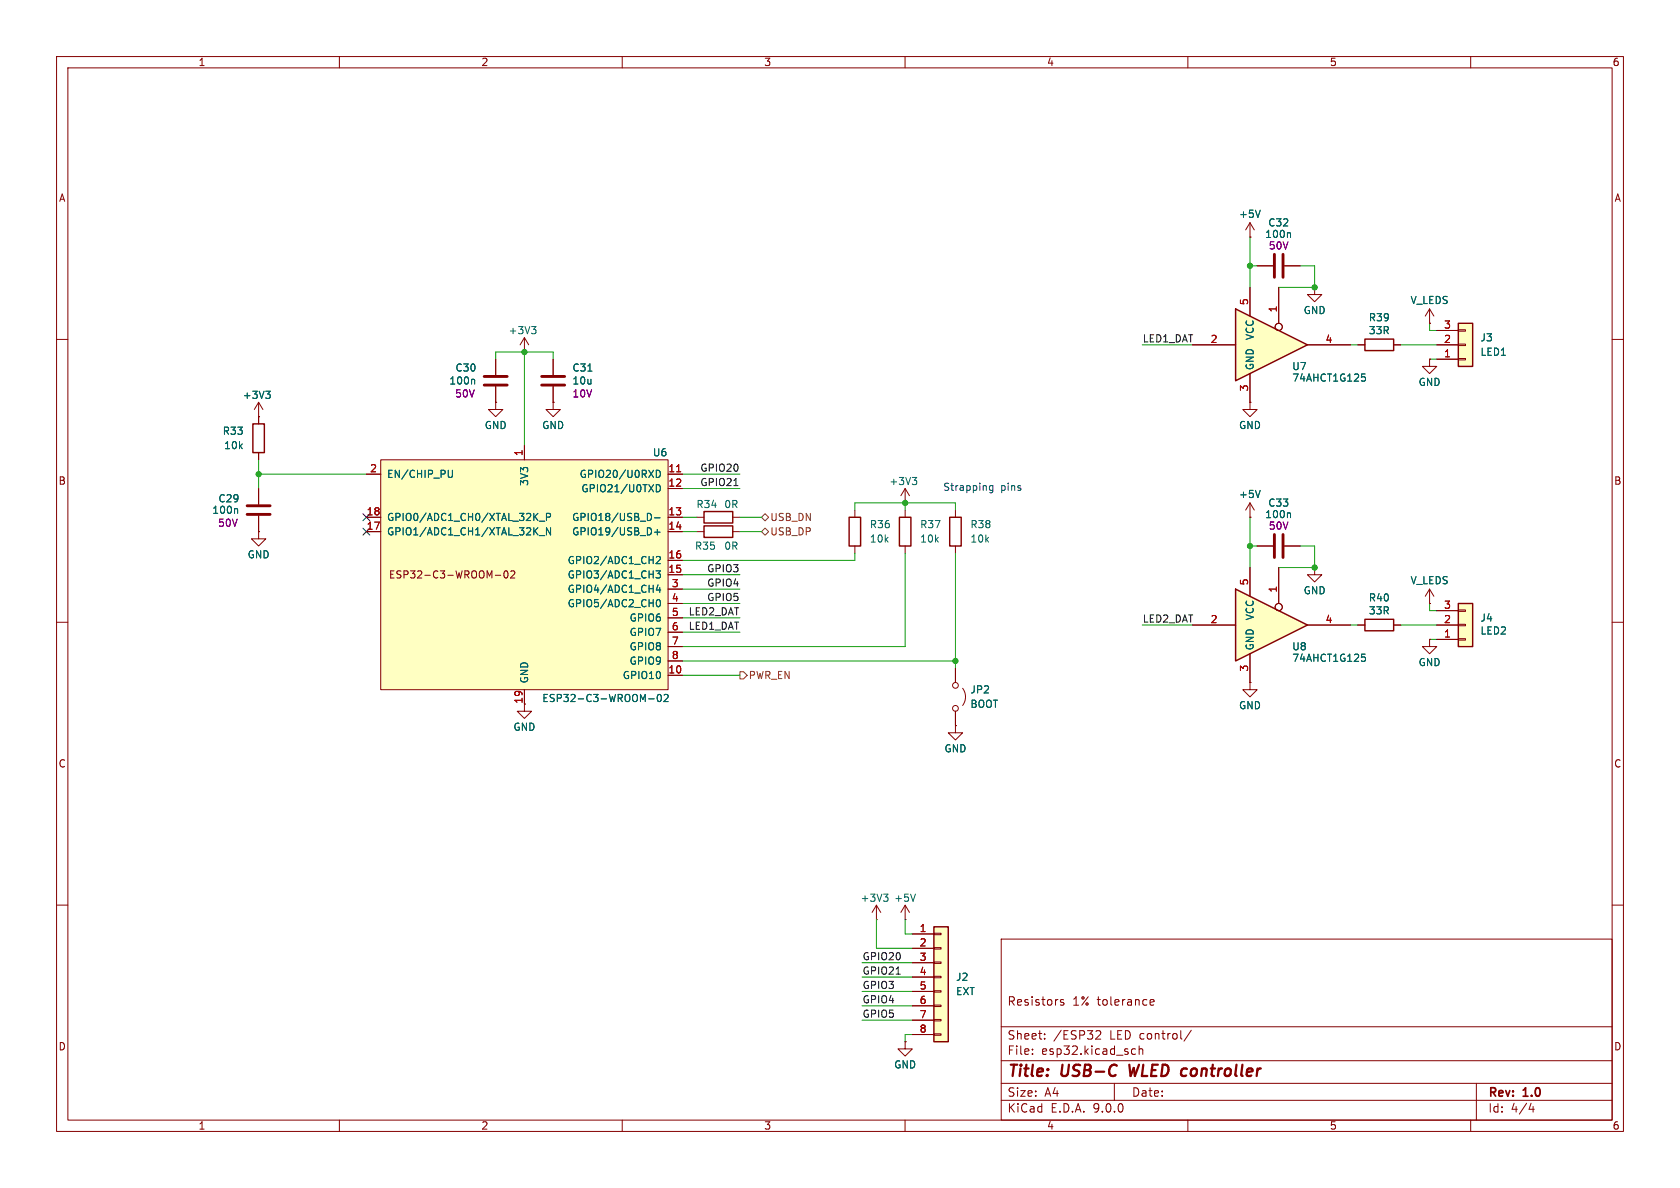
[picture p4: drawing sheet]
<svg xmlns="http://www.w3.org/2000/svg" width="297mm" height="210mm" viewBox="0 0 297 210" stroke-linecap="round" stroke-linejoin="round" font-family="sans-serif">
<g fill="none" stroke="#840000" stroke-width=".18">
<path d="M10 10h277v190h-277zM12 12h273v186h-273zM60 10v2M110 10v2M160 10v2M210 10v2M260 10v2M92.7 59.7l-.8 1.3M92.7 59.7l.8 1.3M92.7 59.7v2.5M10 60h2M45.7 73.7h.1"/>
<path d="M45.7 71.1v3.8M45.7 71.1l-.7 1.3M45.7 71.1l.8 1.3M92.7 62.2h.1M97.8 63.5v2.8M97.8 68.3v2.8M240 61h1.3M246.4 61h1.2M285 60h2M45.7 94v1.3h1.3l-1.3 1.2-1.3-1.2h1.3M45.7 94h.1M45.7 80v1.3"/>
<path d="M45.7 86.4v2.8M45.7 91.2v2.8M123.2 91.4h1.3M129.5 91.4h1.3M151.1 90.2v1.2M151.1 96.5v1.3M160 88.9h.1M160 86.4v2.5M160 86.4l-.7 1.2M160 86.4l.8 1.2M168.9 90.2v1.2M168.9 96.5v1.3"/>
<path d="M222.2 96.5h2.8M227.1 96.5h2.8M10 110h2M168.9 118.1v2.6M240 110.5h1.3M246.4 110.5h1.2M252.7 106.7h.1M252.7 104.1l-.7 1.3M252.7 104.1l.8 1.3M252.7 104.1v2.6M285 110h2M168.9 125.7v2.6"/>
<path d="M170.2 121.7a2.54 2.54 0 0 1 0 3M221 120.7v1.2h1.2l-1.2 1.3-1.3-1.3h1.3M221 120.7h.1M10 160h2M160 162.6h.1M160 160l-.7 1.3M160 160l.8 1.3M160 160v2.6M177 166h108v32h-108zM188 176.8l-.3-.1-.2 .2v.2l.5 .2v.3h-.5M203.3 177.2l.7-.1v-.3l-.5-.1-.2 .2 .1 .7h.6M285 160h2"/>
<path d="M60 198v2M110 198v2M160 198v2M177 194.5h108M177 191.5h108M177 187.5h108M177 181.5h108M182.5 186.3v.1M182.5 185.5v.1M184.7 183.6v.1M184.7 182.8v.1M193.8 182.3l.5-.1 .2 .1 .1 .3-.9 1.1h.9"/>
<path d="M197 191.5v3M200.2 186.3h.5M200.2 185.5h.5M201.4 185.5l.2-.1 .4 .1v.9M201.4 184.9v1.5M210 198v2M210.6 182.1l-1.3 2M260 198v2M261 191.5v6.5M270.7 195l-.4 1.1h.9M271 195.6v1"/>
<circle cx="168.9" cy="121.2" r=".51"/>
<circle cx="168.9" cy="125.2" r=".51"/>
</g>
<path d="M199.6 188.2l.3 2 .5-1.4" fill="none" stroke="#840000" stroke-width=".4"/>
<path d="M241.3 59.9h5.1v2.1h-5.1zM44.7 74.9h2v5.1h-2zM124.5 90.4h5v2.1h-5zM150.1 91.4h2v5.1h-2zM167.9 91.4h2v5.1h-2zM241.3 109.5h5.1v2h-5.1z" fill="none" stroke="#840000" stroke-width=".25"/>
<path d="M94 57.7h.8l-.5 .5M94.5 58.2l.3 .3v.3l-.3 .2M47 69.2h.8l-.5 .4M47.5 69.6l.3 .3v.3l-.3 .2M103.9 65.6h.8M41.8 89.9l.2 .2v.6M161.3 84.4h.8l-.5 .5M161.8 84.9l.3 .2v.3l-.3 .3M228 90.7l.1 .1v.7M161.8 158.1l-.4 1.2" fill="none" stroke="#006464" stroke-width=".18"/>
<path d="M95.8 66.5h4M95.8 68.1h4M43.7 89.4h4.1M43.7 90.9h4.1M225.3 94.5v4.1M226.8 94.5v4.1" fill="none" stroke="#840000" stroke-width=".51"/>
<path d="M218.4 104.1l12.7 6.4-12.7 6.3z" fill="#ffffc2"/>
<path d="M218.4 104.1l12.7 6.4-12.7 6.3z" fill="none" stroke="#840000" stroke-width=".25"/>
<g fill="none" stroke="#840000" stroke-width=".18">
<path d="M221 39.4v2.5M221 39.4l-.8 1.2M221 39.4l.7 1.2M221 41.9h.1M221 91.4h.1M221 88.9v2.5M221 88.9l-.8 1.3M221 88.9l.7 1.3M210.8 110.5h7.6M221 100.3v5.1M221 115.6v5.1M226.1 100.3v6.4"/>
<path d="M231.1 110.5h7.7M232.4 100.3v1.3h1.3l-1.3 1.3-1.3-1.3h1.3M232.4 100.3h.1M252.7 113v1.3h1.3l-1.3 1.3-1.2-1.3h1.2M252.7 113h.1"/>
<circle cx="226.1" cy="107.3" r=".63"/>
</g>
<path d="M222.8 37.2l-.4 1.2M222.8 86.7l-.4 1.3M240.7 115.6h.6M240.9 116.1h.3l.2 .3-.1 .5h-.4" fill="none" stroke="#006464" stroke-width=".18"/>
<path d="M257.8 106.7h2.5v7.6h-2.5z" fill="#ffffc2"/>
<path d="M257.8 106.7h2.5v7.6h-2.5z" fill="none" stroke="#840000" stroke-width=".25"/>
<g fill="none" stroke="#840000" stroke-width=".18">
<path d="M222.2 47h2.8M227.1 47h2.8M87.6 71.1v1.3h1.3l-1.3 1.3-1.2-1.3h1.2M87.6 71.1h.1M87.6 63.5v2.8M87.6 68.3v2.8M254 113h3.8M254 110.5h3.8M254 108h3.8M257.8 112.9h1.3v.3h-1.3zM257.8 110.4h1.3v.2h-1.3zM257.8 107.8h1.3v.3h-1.3z"/>
<path d="M92.7 124.5v1.2h1.3l-1.3 1.3-1.3-1.3h1.3"/>
</g>
<path d="M225.3 45v4M226.8 45v4M85.6 66.5h4.1M85.6 68.1h4.1" fill="none" stroke="#840000" stroke-width=".51"/>
<path d="M228 41.1l.1 .2v.7M83.7 67l.2 .2v.7" fill="none" stroke="#006464" stroke-width=".18"/>
<path d="M67.3 81.3h50.8v40.6h-50.8z" fill="#ffffc2"/>
<g fill="none" stroke="#840000" stroke-width=".18">
<path d="M252.7 57.2h.1M252.7 54.6l-.7 1.3M252.7 54.6l.8 1.3M252.7 54.6v2.6M92.7 78.7v2.6M97.8 71.1v1.3h1.3l-1.3 1.3-1.3-1.3h1.3M97.8 71.1h.1M252.7 63.5v1.3h1.3l-1.3 1.2-1.2-1.2h1.2M252.7 63.5h.1M64.8 83.8h2.5M64.8 91.4h2.5M64.8 94h2.5"/>
<path d="M67.3 81.3h50.8v40.6h-50.8zM118.1 83.8h2.5M118.1 91.4h2.5M118.1 94h2.5M118.1 86.4h2.5M118.1 99.1h2.5M87.6 101.7h.9M89.2 101l.2-.1a.68 .68 0 0 1 .4 .6 .68 .68 0 0 1-.4 .7l-.2-.1-.1-.4zM90.3 101l.5-.1 .2 .4-.8 .9h.8M118.1 101.6h2.5M118.1 104.1h2.5M118.1 106.7h2.5"/>
<path d="M118.1 109.2h2.5M118.1 111.8h2.5M118.1 114.3h2.5M118.1 116.8h2.5M118.1 119.4h2.5M92.7 121.9v2.6M154.9 162.6h.1M154.9 160l-.7 1.3M154.9 160l.8 1.3M154.9 160v2.6"/>
</g>
<g fill="none" stroke="#006464" stroke-width=".18">
<path d="M80 83.1l-.1 1.2-.2 .1-.3-.1M95.3 92.1h1M95.3 94.7h1M96.6 91.4h.6l.1-.2v-.3l-.7-.2v1.3M97.3 93.3v1.3l-.7-1.3v1.3M114.9 90.8l.3 .5-.3 .7M115.7 91.5h1M115.7 94.1h1M116 83.1a.64 .64 0 0 1 .8 .7 .64 .64 0 0 1-.8 .6zM116 85.7a.64 .64 0 0 1 .8 .6 .64 .64 0 0 1-.8 .6zM116 98.5l.5-.1 .3 .3-.8 .9h.8M116.2 93.6v1"/>
<path d="M116 100.9h.8l-.5 .5 .4 .1v.6l-.2 .1-.5-.1M116.1 106.1l.2-.1a.68 .68 0 0 1 .5 .6 .68 .68 0 0 1-.5 .7l-.2-.2-.1-.3zM116.3 103.4l-.3 .9h.8M116.6 103.9v.8M114.7 123.5h.9M116.4 122.8h.1a.68 .68 0 0 1 .4 .6 .68 .68 0 0 1-.4 .6 .84 .84 0 0 1-.1-1.2zM117.4 122.9l.5-.1 .2 .3-.8 .9h.8M156.2 158.1h.8l-.4 .4M156.7 158.5l.3 .3v.3l-.3 .2"/>
</g>
<path d="M119.6 83.4h.7" fill="none" stroke="#a90000" stroke-width=".18"/>
<path d="M257.8 57.2h2.5v7.6h-2.5z" fill="#ffffc2"/>
<path d="M257.8 57.2h2.5v7.6h-2.5z" fill="none" stroke="#840000" stroke-width=".25"/>
<path d="M232.4 50.8v1.3h1.3l-1.3 1.2-1.3-1.2h1.3M232.4 50.8h.1M254 58.4h3.8M257.8 58.3h1.3v.2h-1.3zM254 63.5h3.8M254 61h3.8M257.8 63.4h1.3v.2h-1.3zM257.8 60.8h1.3v.3h-1.3z" fill="none" stroke="#840000" stroke-width=".18"/>
<path d="M218.4 54.6l12.7 6.4-12.7 6.3z" fill="#ffffc2"/>
<path d="M218.4 54.6l12.7 6.4-12.7 6.3zM124.5 93h5v2h-5z" fill="none" stroke="#840000" stroke-width=".25"/>
<g fill="none" stroke="#840000" stroke-width=".18">
<path d="M221 50.8v5.1M226.1 50.8v6.4M210.8 61h7.6M221 71.1v1.3h1.2l-1.2 1.3-1.3-1.3h1.3M221 71.1h.1M221 66v5.1M231.1 61h7.7M123.2 94h1.3M129.5 94h1.3"/>
<circle cx="226.1" cy="57.8" r=".63"/>
</g>
<path d="M240.7 66.1h.6M240.9 66.6h.3l.2 .2-.1 .5-.4 .1" fill="none" stroke="#006464" stroke-width=".18"/>
<path d="M165.1 163.8h2.5v20.4h-2.5z" fill="#ffffc2"/>
<path d="M159 91.4h2v5.1h-2zM165.1 163.8h2.5v20.4h-2.5z" fill="none" stroke="#840000" stroke-width=".25"/>
<g fill="none" stroke="#840000" stroke-width=".18">
<path d="M221 41.9h.1M221 50.8v5.1M222.2 47h2.8M226.1 50.8v6.4M227.1 47h2.8M232.4 50.8h.1M252.7 57.2h.1M254 58.4h3.8M45.7 73.7h.1M45.7 73.7v1.2M87.6 71.1h.1M87.6 63.5v2.8"/>
<path d="M87.6 68.3v2.8M92.7 78.7v2.6M97.8 71.1h.1M97.8 63.5v2.8M97.8 68.3v2.8M210.8 61h7.6M221 71.1h.1M221 66v5.1M231.1 61h7.7M240 61h1.3M246.4 61h1.2M252.7 63.5h.1"/>
<path d="M254 61h3.8M254 63.5h3.8M45.7 94h.1M45.7 80v1.3M45.7 86.4v2.8M45.7 91.2v2.8M64.8 83.8h2.5M64.8 91.4h2.5M64.8 94h2.5M118.1 83.8h2.5M118.1 91.4h2.5M118.1 94h2.5"/>
<path d="M118.1 86.4h2.5M118.1 99.1h2.5M160 90.2v1.2M160 96.5v1.3M221 91.4h.1M222.2 96.5h2.8M227.1 96.5h2.8M118.1 101.6h2.5M118.1 104.1h2.5M118.1 106.7h2.5M118.1 109.2h2.5M118.1 111.8h2.5"/>
<path d="M118.1 114.3h2.5M118.1 116.8h2.5M118.1 119.4h2.5M168.9 118.1v2.6M210.8 110.5h7.6M221 100.3v5.1M221 115.6v5.1M226.1 100.3v6.4M231.1 110.5h7.7M232.4 100.3h.1M240 110.5h1.3M246.4 110.5h1.2"/>
<path d="M252.7 106.7h.1M252.7 113h.1M254 110.5h3.8M254 113h3.8M254 108h3.8M92.7 121.9v2.6M168.9 128.3v1.2h1.3l-1.3 1.3-1.3-1.3h1.3M168.9 128.3h.1M168.9 125.7v2.6M221 120.7h.1M161.3 165.1h3.8M161.3 167.6h3.8"/>
<path d="M161.3 170.2h3.8M161.3 172.7h3.8M161.3 175.3h3.8M161.3 177.8h3.8M165.1 165h1.3v.2h-1.3zM165.1 167.5h1.3v.3h-1.3zM165.1 170.1h1.3v.2h-1.3zM165.1 172.6h1.3v.2h-1.3zM165.1 175.1h1.3v.3h-1.3zM165.1 177.7h1.3v.2h-1.3zM160 184.2v1.2h1.3l-1.3 1.3-1.3-1.3h1.3M160 184.2h.1"/>
<path d="M161.3 180.3h3.8M161.3 182.9h3.8M165.1 180.2h1.3v.3h-1.3zM165.1 182.8h1.3v.2h-1.3z"/>
<circle cx="226.1" cy="57.8" r=".63"/>
<circle cx="226.1" cy="107.3" r=".63"/>
</g>
<path d="M134.6 91.4l.7-.6 .6 .6-.6 .7zM134.6 94l.7-.7 .6 .7-.6 .6zM130.8 118.7h.6l.7 .7-.7 .6h-.6z" fill="none" stroke="#725600" stroke-width=".18"/>
<path d="M129.7 85.8h.8M158.4 172.2h.8" fill="none" stroke="#0f0f0f" stroke-width=".18"/>
<g fill="none" stroke="#009600" stroke-width=".18">
<path d="M221 41.9v8.9M221 47h1.2M229.9 47h2.5v3.8h-6.3M252.7 57.2v1.2h1.3M87.6 63.5v-1.3h10.2v1.3M92.7 62.2v16.5M201.9 61h8.9M238.8 61h1.2M247.6 61h6.4M252.7 63.5h1.3M45.7 81.3v5.1M45.7 83.8h19.1"/>
<path d="M120.6 94h2.6M120.6 91.4h2.6M120.6 83.8h10.2M120.6 86.4h10.2M130.8 94h3.8M130.8 91.4h3.8M151.1 90.2v-1.3h17.8v1.3M151.1 97.8v1.3h-30.5M160 88.9v1.3M160 97.8v16.5h-39.4M168.9 97.8v20.3M221 91.4v8.9"/>
<path d="M221 96.5h1.2M229.9 96.5h2.5v3.8h-6.3M120.6 106.7h10.2M120.6 104.1h10.2M120.6 101.6h10.2M120.6 111.8h10.2M120.6 119.4h10.2M120.6 109.2h10.2M120.6 116.8h48.3M201.9 110.5h8.9M238.8 110.5h1.2M247.6 110.5h6.4"/>
<path d="M252.7 106.7v1.3h1.3M252.7 113h1.3M152.4 170.2h8.9M152.4 177.8h8.9M152.4 175.3h8.9M152.4 172.7h8.9M154.9 162.6v5h6.4M160 162.6v2.5h1.3M152.4 180.3h8.9M161.3 182.9h-1.3v1.3"/>
</g>
<path d="M64.2 90.8l1.2 1.2M64.2 93.4l1.2 1.2M65.4 90.8l-1.2 1.2M65.4 93.4l-1.2 1.2" fill="none" stroke="#000084" stroke-width=".18"/>
<path d="M175.5 85.8v1.1l-.2 .2h-.3M175.5 85.9l-.3-.1-.3 .3 .1 .5h.5" fill="none" stroke="#0000c2" stroke-width=".18"/>
<g fill="none" stroke="#006464" stroke-width=".18">
<path d="M222.8 37.2l-.4 1.2M228 41.1l.1 .2v.7M47 69.2h.8l-.5 .4M47.5 69.6l.3 .3v.3l-.3 .2M83.7 67l.2 .2v.7M103.9 65.6h.8M240.7 66.1h.6M240.9 66.6h.3l.2 .2-.1 .5-.4 .1M41.8 89.9l.2 .2v.6M80 83.1l-.1 1.2-.2 .1-.3-.1M95.3 92.1h1M95.3 94.7h1"/>
<path d="M96.6 91.4h.6l.1-.2v-.3l-.7-.2v1.3M97.3 93.3v1.3l-.7-1.3v1.3M114.9 90.8l.3 .5-.3 .7M115.7 91.5h1M115.7 94.1h1M116 83.1a.64 .64 0 0 1 .8 .7 .64 .64 0 0 1-.8 .6zM116 85.7a.64 .64 0 0 1 .8 .6 .64 .64 0 0 1-.8 .6zM116 98.5l.5-.1 .3 .3-.8 .9h.8M116.2 93.6v1M222.8 86.7l-.4 1.3M228 90.7l.1 .1v.7M116 100.9h.8l-.5 .5 .4 .1v.6l-.2 .1-.5-.1"/>
<path d="M116.1 106.1l.2-.1a.68 .68 0 0 1 .5 .6 .68 .68 0 0 1-.5 .7l-.2-.2-.1-.3zM116.3 103.4l-.3 .9h.8M116.6 103.9v.8M240.7 115.6h.6M240.9 116.1h.3l.2 .3-.1 .5h-.4M114.7 123.5h.9M116.4 122.8h.1a.68 .68 0 0 1 .4 .6 .68 .68 0 0 1-.4 .6 .84 .84 0 0 1-.1-1.2zM117.4 122.9l.5-.1 .2 .3-.8 .9h.8"/>
</g>
<path d="M119.6 83.4h.7" fill="none" stroke="#a90000" stroke-width=".18"/>
<g fill="#009600" stroke="#009600" stroke-width=".18">
<circle cx="168.9" cy="116.8" r=".46"/>
<circle cx="160" cy="88.9" r=".46"/>
<circle cx="232.4" cy="100.3" r=".46"/>
<circle cx="45.7" cy="83.8" r=".46"/>
<circle cx="92.7" cy="62.2" r=".46"/>
<circle cx="221" cy="96.5" r=".46"/>
<circle cx="221" cy="47" r=".46"/>
<circle cx="232.4" cy="50.8" r=".46"/>
</g>
<g font-size="2.8" fill="#840000">
<text x="178" y="190.9">Title:</text>
<text x="187.7" y="190.9">USB-C</text>
<text x="200.5" y="190.9">WLED controller</text>
</g>
<g font-size="2.1" fill="#840000">
<text x="178" y="178">Resistors</text>
<text x="189.6" y="178">1% tolerance</text>
<text x="178" y="184">Sheet:</text>
<text x="186.2" y="184">/ESP32</text>
<text x="196.2" y="184">LED control/</text>
<text x="178" y="186.7">File:</text>
<text x="184.1" y="186.7">esp32.kicad_sch</text>
<text x="178" y="196.9">KiCad</text>
<text x="178" y="194.1">Size:</text>
<text x="184.7" y="194.1">A4</text>
<text x="185.7" y="196.9">E.D.A.</text>
<text x="193.3" y="196.9">9.0.0</text>
<text x="200" y="194.1">Date:</text>
<text x="263" y="194.3">Rev:</text>
<text x="263" y="196.9">Id:</text>
<text x="267.1" y="196.9">4/4</text>
<text x="269.4" y="194.3">1.0</text>
</g>
<g font-size="1.8" fill="#840000">
<text x="35" y="11.9">1</text>
<text x="85" y="11.9">2</text>
<text x="135" y="11.9">3</text>
<text x="185" y="11.9">4</text>
<text x="235" y="11.9">5</text>
<text x="285" y="11.9">6</text>
<text x="10.3" y="35.9">A</text>
<text x="285.3" y="35.9">A</text>
<text x="10.3" y="85.9">B</text>
<text x="285.3" y="85.9">B</text>
<text x="68.7" y="102.5">ESP32-C3-WROOM-02</text>
<text x="10.3" y="135.9">C</text>
<text x="285.3" y="135.9">C</text>
<text x="10.3" y="185.9">D</text>
<text x="285.3" y="185.9">D</text>
<text x="35" y="199.9">1</text>
<text x="85" y="199.9">2</text>
<text x="135" y="199.9">3</text>
<text x="185" y="199.9">4</text>
<text x="235" y="199.9">5</text>
<text x="285" y="199.9">6</text>
</g>
<g font-size="1.8" fill="#006464">
<text x="218.9" y="38.7">+5V</text>
<text x="224.1" y="40.2">C32</text>
<text x="223.6" y="42.3">100n</text>
<text x="249.3" y="53.9">V_LEDS</text>
<text x="89.8" y="59.3">+3V3</text>
<text x="230.4" y="55.7">GND</text>
<text x="241.9" y="57">R39</text>
<text x="241.9" y="59.3">33R</text>
<text x="80.4" y="65.9">C30</text>
<text x="101.1" y="65.9">C31</text>
<text x="221.8" y="65.5" transform="rotate(-90 221.8 65.5)">GND</text>
<text x="221.8" y="60.2" transform="rotate(-90 221.8 60.2)">VCC</text>
<text x="228.4" y="65.6">U7</text>
<text x="261.6" y="60.6">J3</text>
<text x="261.6" y="63.1">LED1</text>
<text x="42.8" y="70.7">+3V3</text>
<text x="79.3" y="68.2">100n</text>
<text x="101.1" y="68.2">10u</text>
<text x="228.4" y="67.7">74AHCT1G125</text>
<text x="250.7" y="68.4">GND</text>
<text x="39.3" y="77.1">R33</text>
<text x="85.6" y="76">GND</text>
<text x="95.8" y="76">GND</text>
<text x="218.9" y="76">GND</text>
<text x="39.5" y="79.6">10k</text>
<text x="115.3" y="80.9">U6</text>
<text x="38.5" y="89">C29</text>
<text x="68.3" y="84.7">EN/CHIP_PU</text>
<text x="93.6" y="86" transform="rotate(-90 93.6 86)">3V3</text>
<text x="102.4" y="84.7">GPIO20/U0RXD</text>
<text x="102.7" y="87.2">GPIO21/U0TXD</text>
<text x="157.1" y="86">+3V3</text>
<text x="218.9" y="88.2">+5V</text>
<text x="224.1" y="89.8">C33</text>
<text x="37.4" y="91">100n</text>
<text x="68.3" y="92.3">GPIO0/ADC1_CH0/XTAL_32K_P</text>
<text x="68.3" y="94.8">GPIO1/ADC1_CH1/XTAL_32K_N</text>
<text x="101" y="92.3">GPIO18/USB_D-</text>
<text x="101" y="94.8">GPIO19/USB_D+</text>
<text x="123" y="90">R34</text>
<text x="127.9" y="90">0R</text>
<text x="153.7" y="93.6">R36</text>
<text x="162.6" y="93.6">R37</text>
<text x="171.5" y="93.6">R38</text>
<text x="223.6" y="91.8">100n</text>
<text x="43.7" y="98.9">GND</text>
<text x="100.3" y="99.9">GPIO2/ADC1_CH2</text>
<text x="122.8" y="97.4">R35</text>
<text x="127.9" y="97.4">0R</text>
<text x="153.7" y="96.1">10k</text>
<text x="162.6" y="96.1">10k</text>
<text x="171.5" y="96.1">10k</text>
<text x="100.3" y="102.5">GPIO3/ADC1_CH3</text>
<text x="100.3" y="105">GPIO4/ADC1_CH4</text>
<text x="100.3" y="107.5">GPIO5/ADC2_CH0</text>
<text x="230.4" y="105.3">GND</text>
<text x="241.9" y="106.5">R40</text>
<text x="249.3" y="103.5">V_LEDS</text>
<text x="111.2" y="110.1">GPIO6</text>
<text x="111.2" y="112.6">GPIO7</text>
<text x="221.8" y="109.7" transform="rotate(-90 221.8 109.7)">VCC</text>
<text x="241.9" y="108.8">33R</text>
<text x="261.6" y="110.1">J4</text>
<text x="261.6" y="112.4">LED2</text>
<text x="111.2" y="115.2">GPIO8</text>
<text x="111.2" y="117.7">GPIO9</text>
<text x="221.8" y="115.1" transform="rotate(-90 221.8 115.1)">GND</text>
<text x="228.4" y="117.2">74AHCT1G125</text>
<text x="228.4" y="115.2">U8</text>
<text x="250.7" y="118">GND</text>
<text x="93.6" y="120.9" transform="rotate(-90 93.6 120.9)">GND</text>
<text x="95.8" y="124.3">ESP32-C3-WROOM-02</text>
<text x="110" y="120.2">GPIO10</text>
<text x="171.5" y="122.8">JP2</text>
<text x="171.5" y="125.3">BOOT</text>
<text x="218.9" y="125.6">GND</text>
<text x="90.7" y="129.4">GND</text>
<text x="166.9" y="133.2">GND</text>
<text x="152" y="159.6">+3V3</text>
<text x="158" y="159.6">+5V</text>
<text x="168.9" y="173.6">J2</text>
<text x="168.9" y="176.1">EXT</text>
<text x="158" y="189.1">GND</text>
</g>
<g font-size="1.8" fill="#840084">
<text x="224.2" y="44.3">50V</text>
<text x="80.4" y="70.5">50V</text>
<text x="101.1" y="70.5">10V</text>
<text x="38.4" y="93.3">50V</text>
<text x="224.2" y="93.8">50V</text>
</g>
<g font-size="1.8" fill="#a90000">
<text x="220.7" y="54" transform="rotate(-90 220.7 54)">5</text>
<text x="225.8" y="55.3" transform="rotate(-90 225.8 55.3)">1</text>
<text x="255.2" y="58.2">3</text>
<text x="213.9" y="60.7">2</text>
<text x="234.2" y="60.7">4</text>
<text x="255.2" y="63.2">1</text>
<text x="255.2" y="60.7">2</text>
<text x="220.7" y="69.3" transform="rotate(-90 220.7 69.3)">3</text>
<text x="65.3" y="83.6">2</text>
<text x="92.5" y="80.7" transform="rotate(-90 92.5 80.7)">1</text>
<text x="118.1" y="83.6">11</text>
<text x="118.1" y="86.1">12</text>
<text x="64.7" y="91.2">18</text>
<text x="64.7" y="93.7">17</text>
<text x="118.1" y="91.2">13</text>
<text x="118.1" y="93.7">14</text>
<text x="118.1" y="98.8">16</text>
<text x="118.1" y="101.3">15</text>
<text x="118.7" y="103.9">3</text>
<text x="118.7" y="106.4">4</text>
<text x="220.7" y="103.6" transform="rotate(-90 220.7 103.6)">5</text>
<text x="225.8" y="104.8" transform="rotate(-90 225.8 104.8)">1</text>
<text x="255.2" y="107.7">3</text>
<text x="118.7" y="109">5</text>
<text x="118.7" y="111.5">6</text>
<text x="213.9" y="110.2">2</text>
<text x="234.2" y="110.2">4</text>
<text x="255.2" y="112.8">1</text>
<text x="255.2" y="110.2">2</text>
<text x="118.1" y="119.1">10</text>
<text x="118.7" y="114">7</text>
<text x="118.7" y="116.6">8</text>
<text x="220.7" y="118.8" transform="rotate(-90 220.7 118.8)">3</text>
<text x="92.5" y="124.5" transform="rotate(-90 92.5 124.5)">19</text>
<text x="162.5" y="164.8">1</text>
<text x="162.5" y="167.4">2</text>
<text x="162.5" y="169.9">3</text>
<text x="162.5" y="172.5">4</text>
<text x="162.5" y="175">5</text>
<text x="162.5" y="177.5">6</text>
<text x="162.5" y="180.1">7</text>
<text x="162.5" y="182.6">8</text>
</g>
<g font-size="1.8" fill="#0f0f0f">
<text x="201.9" y="60.6">LED1_DAT</text>
<text x="123.7" y="83.5">GPIO20</text>
<text x="123.7" y="86">GPIO21</text>
<text x="124.9" y="101.3">GPIO3</text>
<text x="124.9" y="106.3">GPIO5</text>
<text x="124.9" y="103.8">GPIO4</text>
<text x="121.7" y="108.9">LED2_DAT</text>
<text x="121.7" y="111.4">LED1_DAT</text>
<text x="201.9" y="110.1">LED2_DAT</text>
<text x="152.4" y="169.8">GPIO20</text>
<text x="152.4" y="172.4">GPIO21</text>
<text x="152.4" y="180">GPIO5</text>
<text x="152.4" y="177.5">GPIO4</text>
<text x="152.4" y="174.9">GPIO3</text>
</g>
<g font-size="1.8" fill="#0000c2">
<text x="166.6" y="87">Strapping</text>
<text x="176.9" y="87">pins</text>
</g>
<g font-size="1.8" fill="#725600">
<text x="136.1" y="92.3">USB_DN</text>
<text x="136.1" y="94.8">USB_DP</text>
<text x="132.3" y="120.2">PWR_EN</text>
</g>
</svg>
